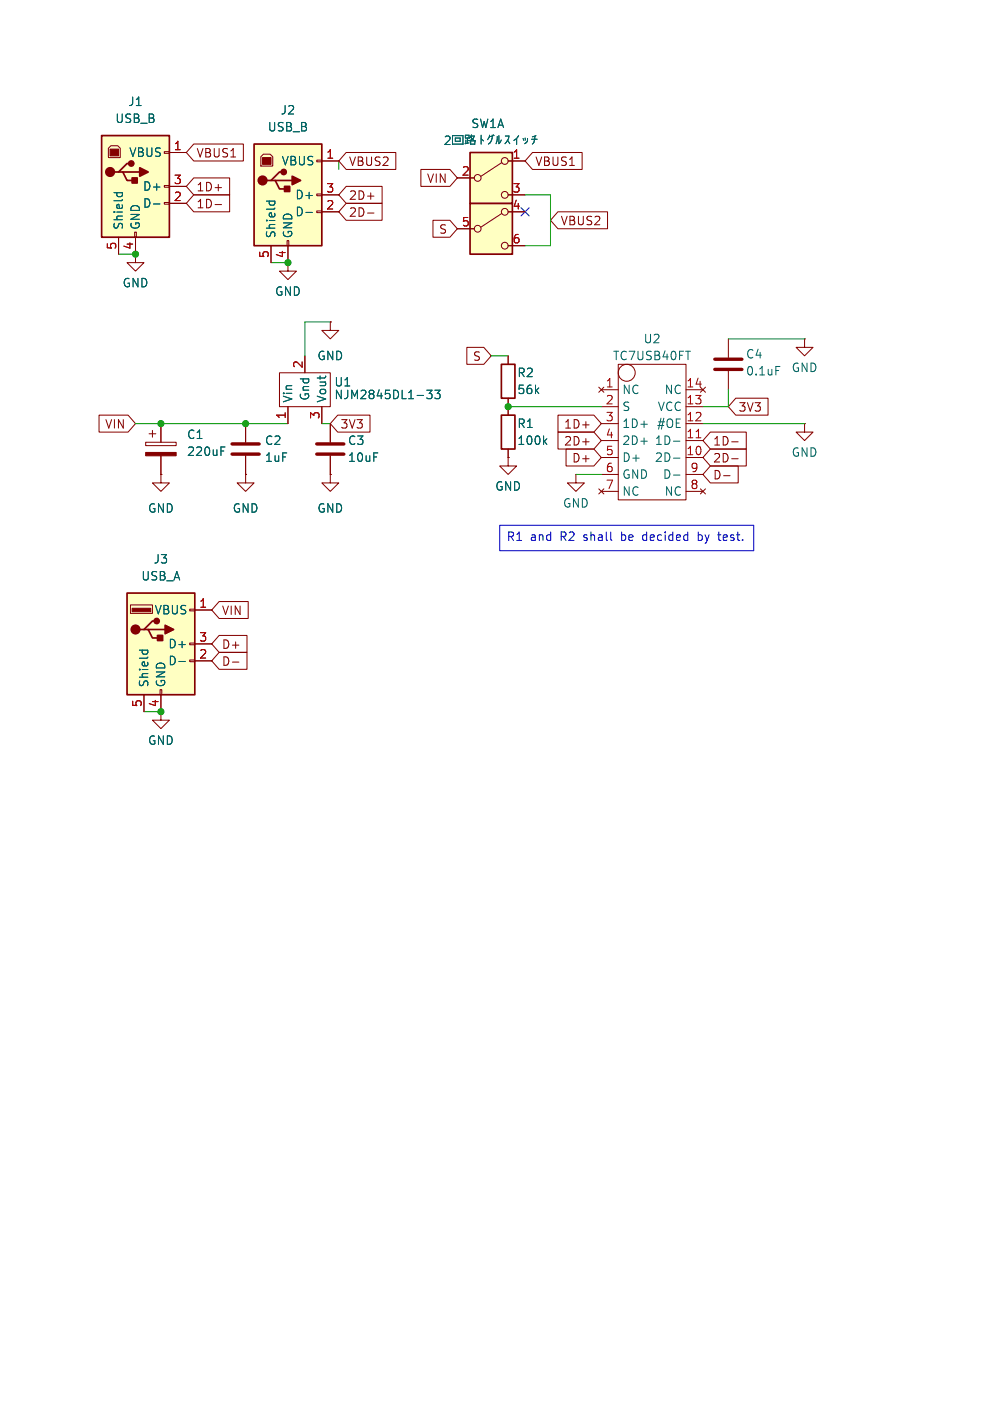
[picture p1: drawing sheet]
<svg xmlns="http://www.w3.org/2000/svg" width="148mm" height="210mm" viewBox="0 0 148 210" stroke-linecap="round" stroke-linejoin="round" font-family="sans-serif">
<path d="M41.9 55.9h7.6v5.1h-7.6zM45.7 53.3v2.6M43.2 61v2.5M48.3 61v2.5M120.6 63.5v1.3h1.3l-1.3 1.2-1.2-1.2h1.2M120.6 63.5h.1" fill="none" stroke="#840000" stroke-width=".15"/>
<path d="M64 58.5h.8l-.4 .5 .3 .1v.5l-.2 .2h-.3l-.2-.2M65.2 58.5h.8l-.4 .5 .3 .1v.5l-.1 .2h-.4l-.2-.2" fill="none" stroke="#006464" stroke-width=".15"/>
<path d="M70.5 30.5h6.3v7.6h-6.3z" fill="#ffffc2"/>
<g fill="none" stroke="#840000" stroke-width=".15">
<path d="M68.6 34.3h2.5M75.2 32l-3.1 2M76.2 31.8h2.5M76.2 36.8h2.5M21.8 66.3h4.6v.5h-4.6zM22.4 65h1M22.9 64.5v1M24.1 71.1v1.3h1.3l-1.3 1.3-1.2-1.3h1.2M24.1 71.1h.1M24.1 63.5v2.8M24.1 68.3v2.8"/>
<circle cx="71.6" cy="34.3" r=".51"/>
<circle cx="75.7" cy="31.8" r=".51"/>
<circle cx="75.7" cy="36.8" r=".51"/>
</g>
<path d="M70.5 30.5h6.3v7.6h-6.3z" fill="none" stroke="#840000" stroke-width=".25"/>
<path d="M21.8 67.8h4.6v.5h-4.6z" fill="#840000" stroke="#840000" stroke-width=".15"/>
<path d="M33.1 67.6h.5M33.1 67h.6" fill="none" stroke="#006464" stroke-width=".15"/>
<path d="M70.5 22.9h6.3v7.6h-6.3z" fill="#ffffc2"/>
<g fill="none" stroke="#840000" stroke-width=".15">
<path d="M68.6 26.7h2.5M75.2 24.4l-3.1 2M76.2 24.1h2.5M76.2 29.2h2.5"/>
<circle cx="71.6" cy="26.7" r=".51"/>
<circle cx="75.7" cy="29.2" r=".51"/>
<circle cx="75.7" cy="24.1" r=".51"/>
</g>
<path d="M70.5 22.9h6.3v7.6h-6.3z" fill="none" stroke="#840000" stroke-width=".25"/>
<g fill="none" stroke="#006464" stroke-width=".15">
<path d="M66.8 20.5l.4-.1 .2 .1 .1 .3-.8 .9h.8M67.9 21.6h1.5M67.9 21.7v-1.4h1.5v1.4M68.3 20.7h.7v.5h-.7zM69.8 20.3h.5v.4h-.5zM69.8 21v.5M70.1 21.1h.2M70.1 20.7v.8M70.3 21.4l-.6 .1M70.6 21.6h.6M70.6 21.1v.6M70.6 21.1h.6v.6"/>
<path d="M70.6 20.5l-.2 .2M70.6 20.4h.5l-.1 .3-.7 .4M70.6 20.5l.1 .2 .4 .4h.2M70.7 20.2l-.2 .4M72.1 20.3v1.3M72.1 20.8l.4 .3M73.4 20.3l-.3 .6M73.4 20.5h.4l-.2 .7-.4 .4M73.8 20.3l.1 .1M74 20.2l.1 .1M74.6 20.5v.4l-.2 .6M74.8 20.3v1.2l.4-.5"/>
<path d="M75.8 20.4h.5a1.8 1.8 0 0 1-.6 1.1M76.1 21.1l.3 .4M77.5 20.8v.9M77.5 20.8l-.5 .3M77.8 20.3l-.3 .5M78.4 20.8l.2 .3M78.7 20.7l.1 .3M79.1 20.8a.65 .65 0 0 1-.4 .7M79.7 20.9h.9M80.2 20.5a1.19 1.19 0 0 1-.4 1.1M80.4 20.3l-.6 .2"/>
</g>
<path d="M38.1 21.6h10.2v15.2h-10.2z" fill="#ffffc2"/>
<path d="M38.1 21.6h10.2v15.2h-10.2zM40.6 27.1h.7l.6 1.2h1.3M41.3 27.1h2.5M42.5 25.8h-.6l-1.3 1.3h-.6" fill="none" stroke="#840000" stroke-width=".25"/>
<g fill="#840000" stroke="#840000" stroke-width=".25">
<path d="M43.8 26.4l1.3 .7-1.3 .6z"/>
<path d="M42.7 27.9h.7v.8h-.7z"/>
<circle cx="39.4" cy="27.1" r=".63"/>
<circle cx="42.5" cy="25.8" r=".38"/>
</g>
<path d="M39.4 23.6h1.2v1h-1.2z" fill="#840000" stroke="#840000" stroke-width=".15"/>
<path d="M20.3 38.1v1.3h1.3l-1.3 1.2-1.3-1.2h1.3M39.5 23.1h1l.4 .4v1.4h-1.8v-1.4zM40.6 36.8v2.6M43.1 36.1h.2v.7h-.2zM43.2 36.8v2.6M47.5 31.6h.8v.3h-.8zM47.5 29.1h.8v.2h-.8zM47.5 24h.8v.3h-.8zM48.3 24.1h2.5M48.3 31.8h2.5M48.3 29.2h2.5" fill="none" stroke="#840000" stroke-width=".15"/>
<path d="M39.9 30.2h1.3M40.4 30.2v.3M41.2 30.2v.3M45.9 31.8h.9" fill="none" stroke="#006464" stroke-width=".15"/>
<path d="M15.2 20.3h10.2v15.3h-10.2z" fill="#ffffc2"/>
<path d="M15.2 20.3h10.2v15.3h-10.2zM17.8 25.8h.6l.6 1.3h1.3M18.4 25.8h2.6M19.7 24.5h-.7l-1.2 1.3h-.7M75.2 62.2h2v5.1h-2z" fill="none" stroke="#840000" stroke-width=".25"/>
<g fill="#840000" stroke="#840000" stroke-width=".25">
<path d="M21 25.1l1.2 .7-1.2 .6z"/>
<path d="M19.8 26.7h.8v.7h-.8z"/>
<circle cx="16.5" cy="25.8" r=".63"/>
<circle cx="19.7" cy="24.5" r=".38"/>
</g>
<path d="M16.5 22.4h1.3v1h-1.3z" fill="#840000" stroke="#840000" stroke-width=".15"/>
<g fill="none" stroke="#840000" stroke-width=".15">
<path d="M16.3 22.2l.3-.4h1.1l.3 .4v1.4h-1.7zM17.8 35.6v2.5M20.2 34.8h.2v.8h-.2zM20.3 35.6v2.5M24.6 30.4h.8v.2h-.8zM24.6 27.8h.8v.3h-.8zM24.6 22.7h.8v.3h-.8zM25.4 22.9h2.5M25.4 30.5h2.5M25.4 27.9h2.5M43.2 39.4v1.2h1.2l-1.2 1.3-1.3-1.3h1.3M49.5 48.3v1.2h1.3l-1.3 1.3-1.2-1.3h1.2"/>
<path d="M49.5 48.3h.1M89.8 58l.8 .8M90.2 58.4h2.5M90.6 58l-.8 .8M92.7 54.6h10.2v20.3h-10.2zM102.9 58.4h2.5M105 58l.8 .8M105.8 58l-.8 .8M109.2 50.8v2.8M109.2 55.6v2.8M120.6 50.8v1.3h1.3l-1.3 1.2-1.2-1.2h1.2M120.6 50.8h.1"/>
<path d="M36.8 71.1v1.3h1.3l-1.3 1.3-1.2-1.3h1.2M36.8 71.1h.1M36.8 63.5v2.8M36.8 68.3v2.8M49.5 71.1v1.3h1.3l-1.3 1.3-1.2-1.3h1.2M49.5 71.1h.1M49.5 63.5v2.8M49.5 68.3v2.8M76.2 68.6v1.3h1.3l-1.3 1.2-1.3-1.2h1.3M76.2 68.6h.1M76.2 61v1.2M76.2 67.3v1.3"/>
<path d="M86.4 71.1v1.3h1.2l-1.2 1.3-1.3-1.3h1.3M86.4 71.1h.1M89.8 73.3l.8 .7M90.2 68.6h2.5M90.2 66h2.5M90.2 63.5h2.5M90.2 61h2.5M90.2 71.1h2.5M90.2 73.7h2.5M90.6 73.3l-.8 .7M102.9 68.6h2.5M102.9 66h2.5"/>
<path d="M102.9 63.5h2.5M102.9 61h2.5M102.9 71.1h2.5M102.9 73.7h2.5M105 73.3l.8 .7M105.8 73.3l-.8 .7"/>
<circle cx="94" cy="55.9" r="1.27"/>
</g>
<g fill="none" stroke="#006464" stroke-width=".15">
<path d="M17.1 28.9h1.3M17.6 28.9l-.1 .3M18.3 28.9l.1 .3M23 30.6h1M102.8 52.6h.7M116.3 54.9h.7M81.6 66.1l.4 .5M82 65.8l-.5 .5M96.1 66.1h1M96.1 63.6h1M101 68.7h1M101 66.1h1"/>
<path d="M101 71.2h1"/>
</g>
<path d="M104.4 65.6h.7" fill="none" stroke="#a90000" stroke-width=".15"/>
<path d="M107.2 53.8h4.1M107.2 55.4h4.1M34.8 66.5h4.1M34.8 68.1h4.1M47.5 66.5h4.1M47.5 68.1h4.1" fill="none" stroke="#840000" stroke-width=".51"/>
<path d="M19 88.9h10.2v15.2h-10.2z" fill="#ffffc2"/>
<path d="M75.2 54.6h2v5.1h-2zM19 88.9h10.2v15.2h-10.2zM21.6 94.4h.6l.7 1.2h1.2M22.2 94.4h2.6M23.5 93.1h-.6l-1.3 1.3h-.6" fill="none" stroke="#840000" stroke-width=".25"/>
<g fill="#840000" stroke="#840000" stroke-width=".25">
<path d="M24.8 93.7l1.2 .7-1.2 .6z"/>
<path d="M23.6 95.3h.8v.7h-.8z"/>
<circle cx="20.3" cy="94.4" r=".63"/>
<circle cx="23.5" cy="93.1" r=".38"/>
</g>
<path d="M19.8 91.2h2.8v.5h-2.8z" fill="#840000" stroke="#840000" stroke-width=".15"/>
<g fill="none" stroke="#840000" stroke-width=".15">
<path d="M17.8 35.6v2.5M20.3 35.6v2.5M25.4 22.9h2.5M25.4 30.5h2.5M25.4 27.9h2.5M29.1 29.2h5.3v2.6h-5.3l-1.2-1.3zM29.1 21.6h7.4v2.5h-7.4l-1.2-1.2zM29.1 26.7h5.3v2.5h-5.3l-1.2-1.3zM32.3 30.7h.9M32.3 28.1h.9M40.6 36.8v2.6M43.2 36.8v2.6"/>
<path d="M48.3 24.1h2.5M48.3 31.8h2.5M48.3 29.2h2.5M51.9 30.5h5.4v2.5h-5.4l-1.1-1.2zM51.9 27.9h5.4v2.6h-5.4l-1.1-1.3zM51.9 22.9h7.5v2.5h-7.5l-1.1-1.3zM55.1 31.9h1M55.1 29.4h1M63.1 25.4h4.4l1.1 1.3-1.1 1.2h-4.4zM64.9 33h2.6l1.1 1.3-1.1 1.3h-2.6zM68.6 34.3h2.5M68.6 26.7h2.5"/>
<path d="M76.2 24.1h2.5M76.2 31.8h2.5M76.2 29.2h2.5M76.2 36.8h2.5M79.9 22.9h7.4v2.5h-7.4l-1.2-1.3zM83.7 31.7h7.4v2.6h-7.4l-1.2-1.3zM45.7 53.3v2.6M49.5 48.3h.1M70 52.1h2.5l1.2 1.2-1.2 1.3h-2.5zM76.2 53.3v1.3M76.2 59.7v2.5M110.3 59.7h4.9v2.5h-4.9l-1.1-1.2z"/>
<path d="M14.9 62.2h4.3l1.1 1.3-1.1 1.3h-4.3zM24.1 71.1h.1M24.1 63.5v2.8M24.1 68.3v2.8M36.8 71.1h.1M36.8 63.5v2.8M36.8 68.3v2.8M43.2 61v2.5M48.3 61v2.5M49.5 71.1h.1M49.5 63.5v2.8M49.5 68.3v2.8"/>
<path d="M50.6 62.2h4.9v2.6h-4.9l-1.1-1.3zM76.2 68.6h.1M76.2 67.3v1.3M83.7 64.8h5.4l1.1 1.2-1.1 1.3h-5.4zM83.7 62.2h5.4l1.1 1.3-1.1 1.3h-5.4zM84.9 67.3h4.2l1.1 1.3-1.1 1.3h-4.2zM87.4 66.2h.9M87.4 63.7h.9M106.5 69.8h4.2v2.6h-4.2l-1.1-1.3zM106.5 67.3h5.4v2.6h-5.4l-1.1-1.3zM106.5 64.8h5.4v2.5h-5.4l-1.1-1.3zM108.5 71.3h1"/>
<path d="M109.7 66.2h1M109.7 68.8h1M19.6 90.7h3.3v1.2h-3.3zM28.4 98.9h.8v.3h-.8zM28.4 96.4h.8v.2h-.8zM28.4 91.3h.8v.3h-.8zM29.2 91.4h2.5M29.2 99.1h2.5M29.2 96.5h2.5M32.9 95.2h4.1v2.6h-4.1l-1.2-1.3zM32.9 97.8h4.1v2.5h-4.1l-1.2-1.2zM32.9 90.2h4.3v2.5h-4.3l-1.2-1.3z"/>
<path d="M34.9 99.2h.9M21.6 104.1v2.6M24 103.4h.3v.7h-.3zM24.1 104.1v3.9h1.3l-1.3 1.2-1.2-1.2h1.2"/>
</g>
<g fill="none" stroke="#006464" stroke-width=".15">
<path d="M17.1 28.9h1.3M17.6 28.9l-.1 .3M18.3 28.9l.1 .3M23 30.6h1M39.9 30.2h1.3M40.4 30.2v.3M41.2 30.2v.3M45.9 31.8h.9M66.8 20.5l.4-.1 .2 .1 .1 .3-.8 .9h.8M67.9 21.6h1.5M67.9 21.7v-1.4h1.5v1.4M68.3 20.7h.7v.5h-.7z"/>
<path d="M69.8 20.3h.5v.4h-.5zM69.8 21v.5M70.1 21.1h.2M70.1 20.7v.8M70.3 21.4l-.6 .1M70.6 21.6h.6M70.6 21.1v.6M70.6 21.1h.6v.6M70.6 20.5l-.2 .2M70.6 20.4h.5l-.1 .3-.7 .4M70.6 20.5l.1 .2 .4 .4h.2M70.7 20.2l-.2 .4"/>
<path d="M72.1 20.3v1.3M72.1 20.8l.4 .3M73.4 20.3l-.3 .6M73.4 20.5h.4l-.2 .7-.4 .4M73.8 20.3l.1 .1M74 20.2l.1 .1M74.6 20.5v.4l-.2 .6M74.8 20.3v1.2l.4-.5M75.8 20.4h.5a1.8 1.8 0 0 1-.6 1.1M76.1 21.1l.3 .4M77.5 20.8v.9M77.5 20.8l-.5 .3"/>
<path d="M77.8 20.3l-.3 .5M78.4 20.8l.2 .3M78.7 20.7l.1 .3M79.1 20.8a.65 .65 0 0 1-.4 .7M79.7 20.9h.9M80.2 20.5a1.19 1.19 0 0 1-.4 1.1M80.4 20.3l-.6 .2M64 58.5h.8l-.4 .5 .3 .1v.5l-.2 .2h-.3l-.2-.2M65.2 58.5h.8l-.4 .5 .3 .1v.5l-.1 .2h-.4l-.2-.2M33.1 67.6h.5M33.1 67h.6M81.6 66.1l.4 .5"/>
<path d="M82 65.8l-.5 .5M20.9 97.5h1.3M21.4 97.5l-.1 .3M22.1 97.5l.1 .3M26.8 99.2h1"/>
</g>
<path d="M74.9 78.7h38.1v3.9h-38.1zM104.7 79.7v1.3M96.5 80.2l-.1 .2v.4l.1 .2M104.7 81h.4M105.1 80.2h-.4M107.6 80.2h.5M108 81h.1" fill="none" stroke="#0000c2" stroke-width=".15"/>
<g fill="none" stroke="#009600" stroke-width=".15">
<path d="M17.8 38.1h2.5M40.6 39.4h2.6M50.8 24.1v1.3M78.7 29.2h3.8v7.6h-3.8M49.5 48.3h-3.8v5M73.7 53.3h2.5M109.2 58.4v2.6h-3.8M109.2 50.8h11.4M20.3 63.5h22.9M48.3 63.5h1.2M76.2 61h14M86.4 71.1h3.8"/>
<path d="M105.4 63.5h15.2M21.6 106.7h2.5"/>
</g>
<path d="M78.1 31.1l1.2 1.3M79.3 31.1l-1.2 1.3" fill="none" stroke="#000084" stroke-width=".15"/>
<g fill="#009600" stroke="#009600" stroke-width=".15">
<circle cx="24.1" cy="106.7" r=".46"/>
<circle cx="43.2" cy="39.4" r=".46"/>
<circle cx="20.3" cy="38.1" r=".46"/>
<circle cx="24.1" cy="63.5" r=".46"/>
<circle cx="36.8" cy="63.5" r=".46"/>
<circle cx="76.2" cy="61" r=".46"/>
</g>
<g font-size="1.8" fill="#006464">
<text x="19.1" y="16.1">J1</text>
<text x="42" y="17.4">J2</text>
<text x="17.2" y="18.6">USB_B</text>
<text x="19.3" y="23.7">VBUS</text>
<text x="40.1" y="19.9">USB_B</text>
<text x="70.6" y="19.4">SW1A</text>
<text x="21.3" y="28.8">D+</text>
<text x="42.1" y="25">VBUS</text>
<text x="18.6" y="34.5" transform="rotate(-90 18.6 34.5)">Shield</text>
<text x="21.2" y="34.5" transform="rotate(-90 21.2 34.5)">GND</text>
<text x="21.3" y="31.3">D-</text>
<text x="41.5" y="35.8" transform="rotate(-90 41.5 35.8)">Shield</text>
<text x="44" y="35.8" transform="rotate(-90 44 35.8)">GND</text>
<text x="44.2" y="32.6">D-</text>
<text x="44.2" y="30.1">D+</text>
<text x="18.3" y="43.3">GND</text>
<text x="41.1" y="44.6">GND</text>
<text x="96.4" y="51.7">U2</text>
<text x="111.8" y="53.9">C4</text>
<text x="47.5" y="54.2">GND</text>
<text x="50" y="58.1">U1</text>
<text x="77.5" y="56.7">R2</text>
<text x="77.5" y="59.3">56k</text>
<text x="91.8" y="54.2">TC7USB40FT</text>
<text x="93.2" y="59.3">NC</text>
<text x="99.6" y="59.3">NC</text>
<text x="111.8" y="56.5">0.1uF</text>
<text x="118.6" y="56">GND</text>
<text x="44" y="60.5" transform="rotate(-90 44 60.5)">Vin</text>
<text x="46.6" y="60.2" transform="rotate(-90 46.6 60.2)">Gnd</text>
<text x="49.1" y="60.5" transform="rotate(-90 49.1 60.5)">Vout</text>
<text x="50" y="60">NJM2845DL1-33</text>
<text x="77.5" y="64.4">R1</text>
<text x="93.2" y="61.8">S</text>
<text x="93.2" y="64.4">1D+</text>
<text x="98.4" y="64.4">#OE</text>
<text x="98.5" y="61.8">VCC</text>
<text x="27.9" y="66">C1</text>
<text x="27.9" y="68.6">220uF</text>
<text x="39.6" y="66.9">C2</text>
<text x="39.6" y="69.4">1uF</text>
<text x="52.1" y="66.9">C3</text>
<text x="52.1" y="69.4">10uF</text>
<text x="77.5" y="66.9">100k</text>
<text x="93.2" y="66.9">2D+</text>
<text x="93.2" y="69.4">D+</text>
<text x="93.2" y="72">GND</text>
<text x="98.1" y="69.4">2D-</text>
<text x="98.1" y="66.9">1D-</text>
<text x="99.3" y="72">D-</text>
<text x="118.6" y="68.7">GND</text>
<text x="22.1" y="77.1">GND</text>
<text x="34.8" y="77.1">GND</text>
<text x="47.5" y="77.1">GND</text>
<text x="74.2" y="73.8">GND</text>
<text x="84.3" y="76.3">GND</text>
<text x="93.2" y="74.5">NC</text>
<text x="99.6" y="74.5">NC</text>
<text x="21.1" y="87.2">USB_A</text>
<text x="22.9" y="84.7">J3</text>
<text x="23.1" y="92.3">VBUS</text>
<text x="25.1" y="99.9">D-</text>
<text x="25.1" y="97.4">D+</text>
<text x="22.5" y="103.1" transform="rotate(-90 22.5 103.1)">Shield</text>
<text x="25" y="103.1" transform="rotate(-90 25 103.1)">GND</text>
<text x="22.1" y="111.9">GND</text>
</g>
<g font-size="1.8" fill="#a90000">
<text x="26" y="22.6">1</text>
<text x="48.8" y="23.9">1</text>
<text x="76.8" y="23.9">1</text>
<text x="26" y="27.7">3</text>
<text x="48.8" y="29">3</text>
<text x="69.1" y="26.4">2</text>
<text x="76.8" y="29">3</text>
<text x="26" y="30.2">2</text>
<text x="48.8" y="31.5">2</text>
<text x="69.1" y="34">5</text>
<text x="76.8" y="31.5">4</text>
<text x="17.5" y="37.5" transform="rotate(-90 17.5 37.5)">5</text>
<text x="40.4" y="38.8" transform="rotate(-90 40.4 38.8)">5</text>
<text x="42.9" y="38.8" transform="rotate(-90 42.9 38.8)">4</text>
<text x="76.8" y="36.6">6</text>
<text x="45.5" y="55.3" transform="rotate(-90 45.5 55.3)">2</text>
<text x="90.7" y="58.2">1</text>
<text x="102.8" y="58.2">14</text>
<text x="42.9" y="62.9" transform="rotate(-90 42.9 62.9)">1</text>
<text x="48" y="62.9" transform="rotate(-90 48 62.9)">3</text>
<text x="90.7" y="60.7">2</text>
<text x="90.7" y="63.2">3</text>
<text x="90.7" y="65.8">4</text>
<text x="102.8" y="65.8">11</text>
<text x="102.8" y="63.2">12</text>
<text x="102.8" y="60.7">13</text>
<text x="90.7" y="68.3">5</text>
<text x="90.7" y="70.9">6</text>
<text x="102.8" y="68.3">10</text>
<text x="103.4" y="70.9">9</text>
<text x="90.7" y="73.4">7</text>
<text x="103.4" y="73.4">8</text>
<text x="29.8" y="91.2">1</text>
<text x="29.8" y="98.8">2</text>
<text x="29.8" y="96.3">3</text>
<text x="21.3" y="106.1" transform="rotate(-90 21.3 106.1)">5</text>
</g>
<g font-size="1.8" fill="#840000">
<text x="29.4" y="23.8">VBUS1</text>
<text x="29.4" y="28.9">1D+</text>
<text x="52.2" y="25.1">VBUS2</text>
<text x="63.9" y="27.6">VIN</text>
<text x="80.2" y="25.1">VBUS1</text>
<text x="29.4" y="31.4">1D-</text>
<text x="52.2" y="32.7">2D-</text>
<text x="52.2" y="30.2">2D+</text>
<text x="65.7" y="35.2">S</text>
<text x="84" y="34">VBUS2</text>
<text x="20.1" y="37.5" transform="rotate(-90 20.1 37.5)">4</text>
<text x="70.8" y="54.3">S</text>
<text x="15.7" y="64.5">VIN</text>
<text x="51" y="64.5">3V3</text>
<text x="84.5" y="64.5">1D+</text>
<text x="110.6" y="61.9">3V3</text>
<text x="84.5" y="67">2D+</text>
<text x="85.7" y="69.5">D+</text>
<text x="106.8" y="69.5">2D-</text>
<text x="106.8" y="67">1D-</text>
<text x="106.8" y="72.1">D-</text>
<text x="33.2" y="92.4">VIN</text>
<text x="33.2" y="97.5">D+</text>
<text x="33.2" y="100">D-</text>
<text x="23.9" y="106.1" transform="rotate(-90 23.9 106.1)">4</text>
</g>
<g font-size="1.8" fill="#0000c2">
<text x="75.9" y="81.4">R1</text>
<text x="79.5" y="81.4">and</text>
<text x="84.2" y="81.4">R2</text>
<text x="87.8" y="81.4">shall</text>
<text x="93.6" y="81.4">be</text>
<text x="97" y="81.4">decided</text>
<text x="105.5" y="81.4">by</text>
<text x="108.8" y="81.4">test.</text>
</g>
</svg>
